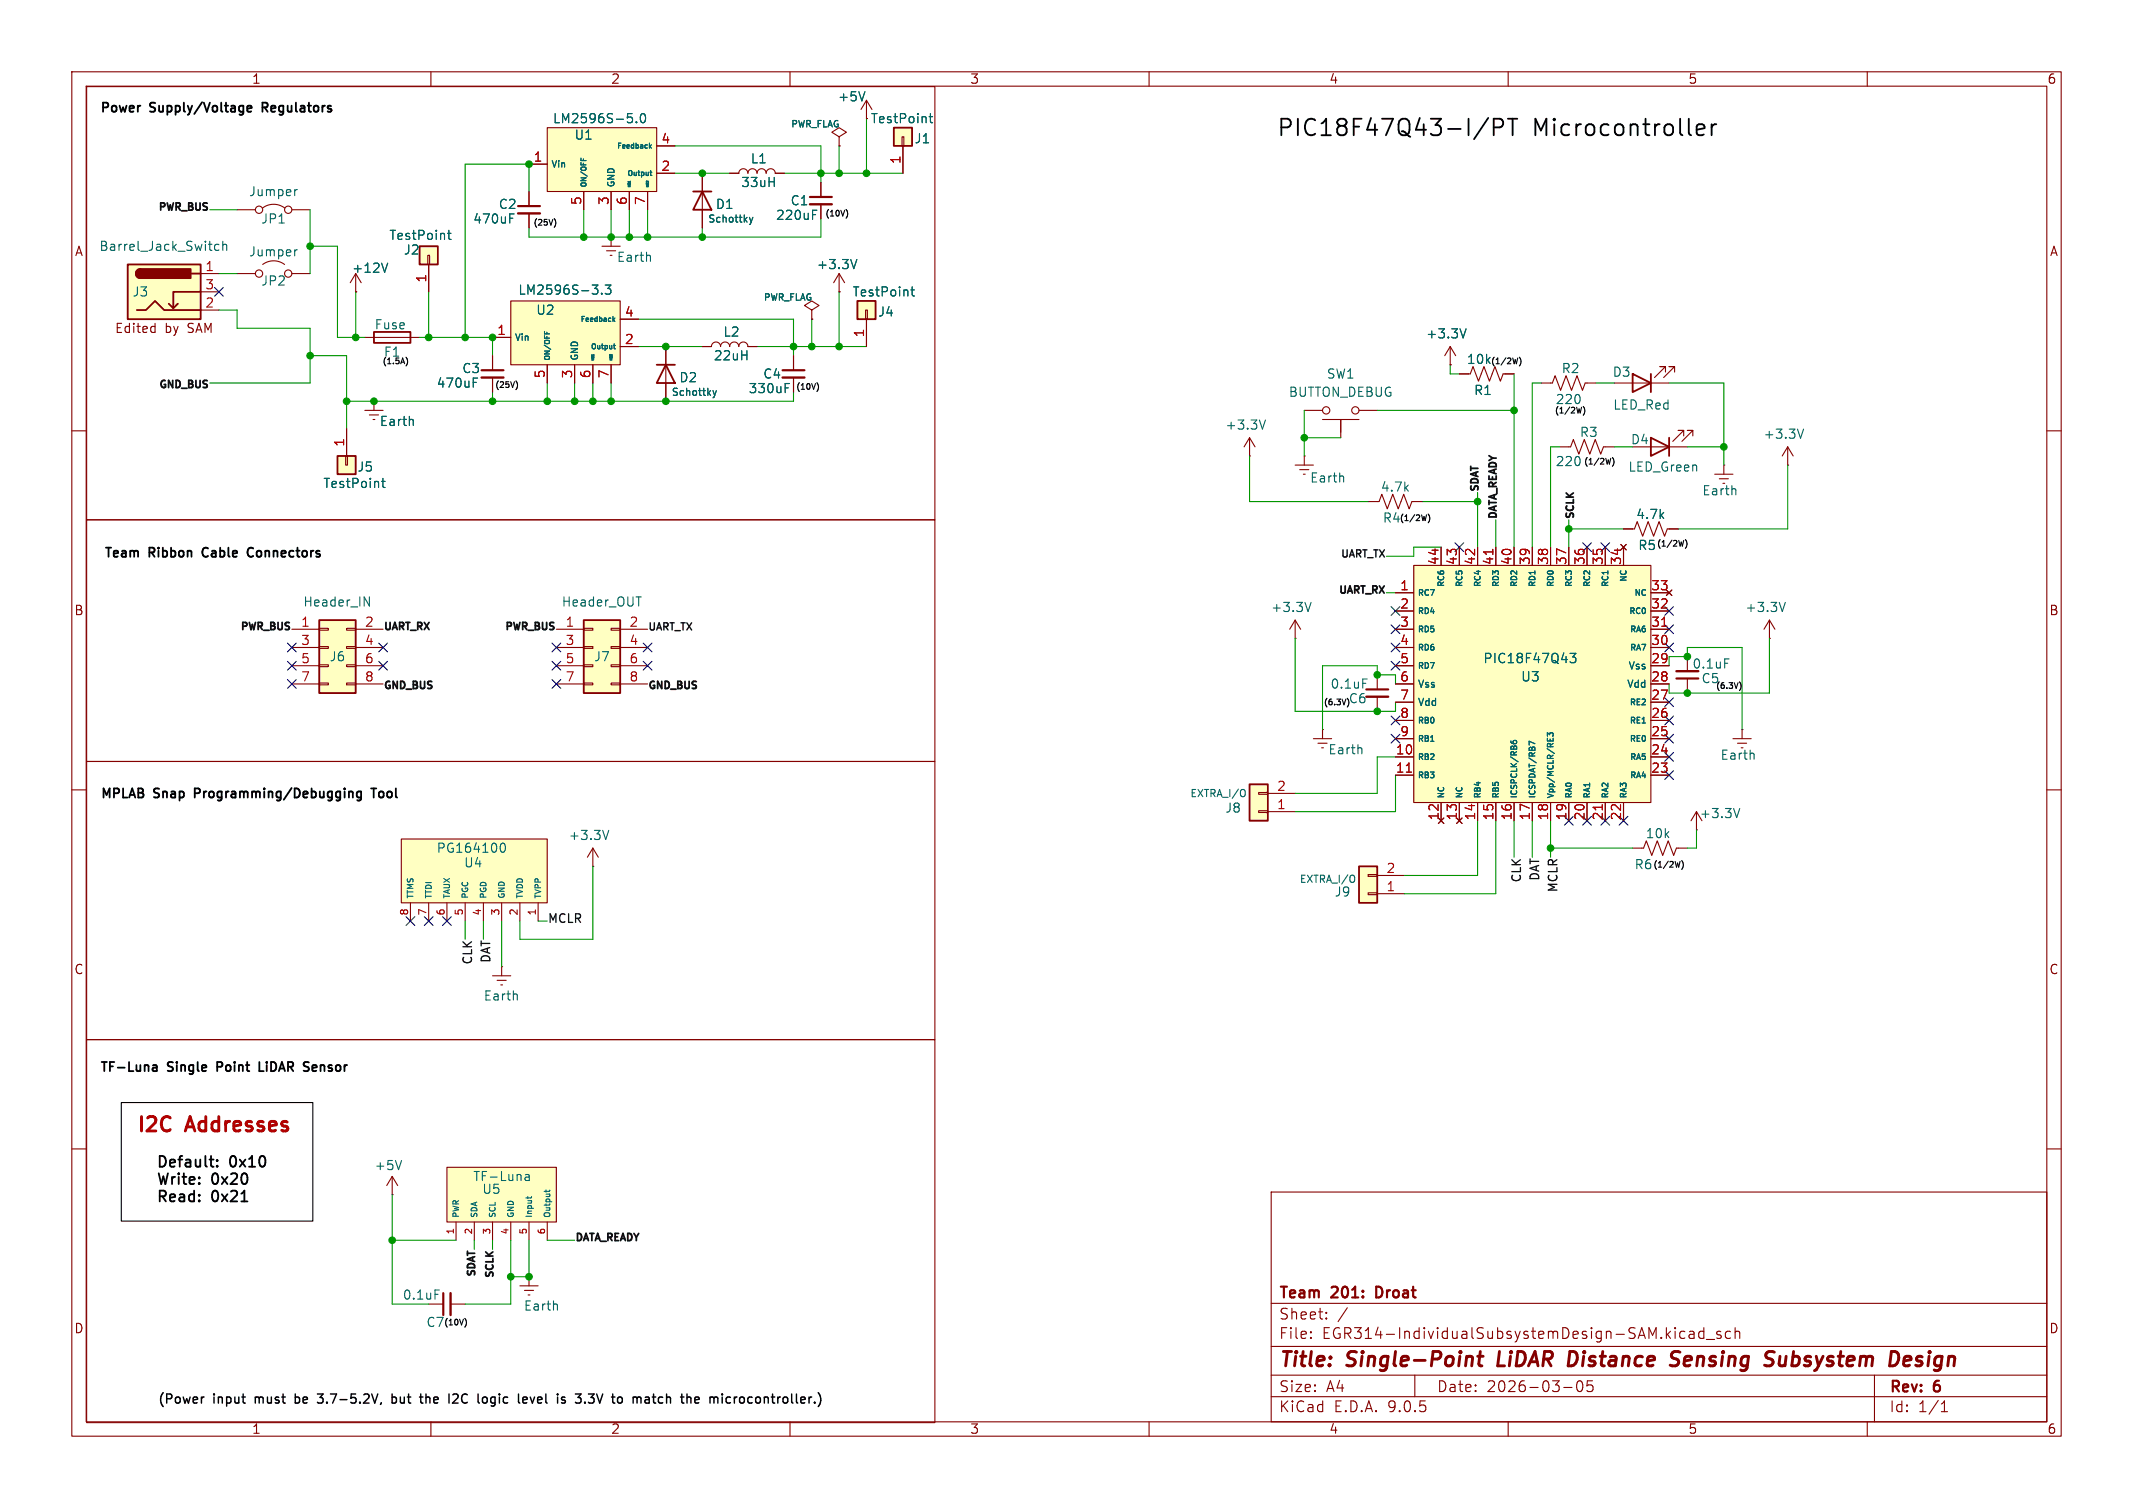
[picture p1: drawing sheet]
<svg xmlns="http://www.w3.org/2000/svg" width="297mm" height="210mm" viewBox="0 0 297 210" stroke-linecap="round" stroke-linejoin="round" font-family="sans-serif">
<g fill="none" stroke="#840000" stroke-width=".15">
<path d="M10 10h277v190h-277zM12 12h273v186h-273zM60 10v2M110 10v2M160 10v2M210 10v2M260 10v2M73.7 26.7v2M73.7 29.7v2.1M181.6 57.2h2.5M184.1 58.4h5.1M186.7 58.4v2.6"/>
<path d="M189.2 57.2h2.6M10 60h2M174 63.5h.1M174 61l-.8 1.2M174 61l.8 1.2M174 61v2.5M180.3 64.8h2.6M181 65.4h1.2M181.5 66h.2M181.6 63.5h.1M181.6 63.5v1.3M285 60h2"/>
<path d="M10 110h2M285 110h2M68.6 135.9h2.5M69.2 136.5h1.3M69.7 137.2h.3M69.8 134.6h.1M69.8 134.6v1.3M10 160h2M177 166h108v32h-108zM285 160h2M60 198v2M110 198v2"/>
<path d="M160 198v2M177 194.5h108M177 191.5h108M177 187.5h108M177 181.5h108M182.5 186.3h.1l-.1 .1M182.5 186.3v.1M182.5 185.5v.1M182.5 185.5h.1l-.1 .1M184.7 183.6v.1M184.7 183.6h-.1l.1 .1M184.7 182.8v.1"/>
<path d="M184.7 182.8h-.1l.1 .1M187.6 182.1l-1.3 2M197 191.5v3M210 198v2M217.7 193.2h1.2M219.7 192.4a.36 .36 0 0 1 .3-.1 .36 .36 0 0 1 .3 .3 .77 .77 0 0 1-.4 1.2 .91 .91 0 0 1-.2-1.4zM221.7 192.3h-.7v.7l.2-.1h.5l.1 .3-.1 .5-.2 .1h-.3l-.2-.1M234 186.3l.2 .1 .4-.1M234 185.5l.2-.1 .4 .1M235.2 185.5l.2-.1 .4 .1 .1 .9M235.9 185.8h-.5a.29 .29 0 0 0-.2 .3 .29 .29 0 0 0 .2 .3l.5-.1M237.2 185.5l-.4-.1-.3 .3v.4l.2 .2 .1 .1 .4-.1"/>
<path d="M237.2 184.9v1.5M237.6 186.5h1.1M239.6 185.5l-.4-.1-.2 .2 .1 .2 .5 .2 .1 .1-.1 .2-.1 .1-.5-.1M241 185.5l-.5-.1-.3 .3v.4l.2 .2 .1 .1 .5-.1M241.6 185.5a.37 .37 0 0 1 .6 .1v.8M241.6 184.9v1.5M260 198v2M261 191.5v6.5M270.3 196.6h.9M270.3 195.5l.4-.4v1.5"/>
<circle cx="184.7" cy="57.2" r=".51"/>
<circle cx="188.7" cy="57.2" r=".51"/>
</g>
<path d="M205.8 188.9h.7M206.1 188.2l-.2 1.7 .1 .2 .3 .1M208.8 188.2l-.3 2h1M233.9 188.3a.85 .85 0 0 0-1 .1 .45 .45 0 0 0 .2 .8l.3 .1a.49 .49 0 0 1 .4 .5 .49 .49 0 0 1-.5 .4l-.7-.1M247.8 188.9l-.1 1 .1 .2 .2 .1 .5-.1M265.1 189.5l1-.1-.1-.4-.2-.1-.5 .1-.2 .2v.7v.2l.2 .1 .6-.1" fill="none" stroke="#840000" stroke-width=".4"/>
<path d="M72.1 28.7h3.1M192 179.2h-.4v1.5h.4" fill="none" stroke="#840000" stroke-width=".3"/>
<path d="M71 30.4h.4M176.2 58.5l-.4 1.3M187 66.3l.1 .8M72 138.5v.8" fill="none" stroke="#006464" stroke-width=".15"/>
<path d="M72.1 29.7h3.1" fill="none" stroke="#840000" stroke-width=".33"/>
<path d="M71.1 41.9h15.3v8.9h-15.3z" fill="#ffffc2"/>
<path d="M68.6 47h2.5M71.1 41.9h15.3v8.9h-15.3zM76.2 50.8v2.5M80 50.8v2.5M82.5 50.8v2.5M85.1 50.8v2.5M86.4 44.5h2.5M86.4 48.3h2.5" fill="none" stroke="#840000" stroke-width=".15"/>
<g fill="none" stroke="#006464" stroke-width=".15">
<path d="M84.3 39.7h.8l-.5 .5 .4 .1v.5l-.2 .2h-.3l-.2-.2M75.8 46.2v.3M76.1 46.3v.2M82.4 50.1h.3M82.4 49.9h.3M82.4 49.8h.1M82.4 49.6v.2M82.7 49.4v.1M82.7 49.4h-.3l.1 .1M83.8 40.8v.2M84.9 50.1h.3M84.9 49.9h.3"/>
<path d="M84.9 49.8h.1M84.9 49.6v.2M84.9 49.5h.1M84.9 49.4v.1M85.4 44.1v.7M85.4 44.5l.2 .3M85.4 48.1h.3M85.5 47.9v.6l.2 .1M85.6 44.3l-.2 .3"/>
</g>
<path d="M47 63.5h2.5v2.5h-2.5z" fill="#ffffc2"/>
<path d="M47 63.5h2.5v2.5h-2.5z" fill="none" stroke="#840000" stroke-width=".25"/>
<g fill="none" stroke="#840000" stroke-width=".15">
<path d="M33 29.2h2.6M36.6 29a2.54 2.54 0 0 1 3 0M40.6 29.2h2.6M48.3 59.7v3.8M48.1 63.5h.3v1.3h-.3zM190.5 69.9h1.5l.4-1.1 .8 2.1 .7-2.1 .8 2.1 .8-2.1 .7 2.1 .4-1h1.5"/>
<circle cx="36.1" cy="29.2" r=".51"/>
<circle cx="40.1" cy="29.2" r=".51"/>
</g>
<path d="M41.4 26.4l-.3 .1M53.1 67h.5M53.3 66.6v1.1l.1 .1 .2 .1" fill="none" stroke="#006464" stroke-width=".15"/>
<path d="M17.8 36.8h10.1v7.7h-10.1z" fill="#ffffc2"/>
<path d="M17.8 36.8h10.1v7.7h-10.1zM19.6 37.5a.64 .64 0 0 0-.7 .6 .64 .64 0 0 0 .7 .6M26.7 38.1h1.2M19 43.2h1.3l1.3-1.3 1.3 1.3h5M24.8 42.3l-.7 .6M27.9 40.6h-3.8v2.3l-.6-.6" fill="none" stroke="#840000" stroke-width=".25"/>
<g fill="#840000" stroke="#840000" stroke-width=".25">
<path d="M19.1 37.7l.5-.2v1.2a.63 .63 0 0 1-.6-.4 .63 .63 0 0 1 .1-.6z"/>
<path d="M19.6 37.5h6.9v1.2h-6.9z"/>
</g>
<g fill="none" stroke="#840000" stroke-width=".15">
<path d="M120.6 14l-.7 1.2M120.6 14l.8 1.2M120.6 14v2.5M27.9 38.1h2.6M33 38.1h2.6M36.6 36.8a2.54 2.54 0 0 1 3 0M40.6 38.1h2.6M116.8 38.1l-.7 1.3M116.8 38.1l.8 1.3M116.8 38.1v2.5M21.2 45.5h.4M21.6 45v1.3"/>
<path d="M21.6 46.2l-.4 .1M27.9 40.6h2.6M27.9 43.2h2.6M68.6 49.5v2.1M68.6 52.6v2M97.8 48.3h1.3a.64 .64 0 0 1 .6-.7 .64 .64 0 0 1 .6 .7 .64 .64 0 0 1 .7-.7 .64 .64 0 0 1 .6 .7 .64 .64 0 0 1 .6-.7 .64 .64 0 0 1 .7 .7 .64 .64 0 0 1 .6-.7 .64 .64 0 0 1 .6 .7h1.3M110.5 49.5v2.1M110.5 52.6v2M116.8 40.6h.1M217.2 62.2h1.5l.4-1 .7 2 .8-2 .8 2 .7-2 .8 2 .4-1h1.5M248.9 64.8h.1M248.9 62.2l-.7 1.3"/>
<path d="M248.9 62.2l.8 1.3M248.9 62.2v2.6M191.8 94v2M191.8 97v2.1M246.4 88.9h.1M246.4 86.4l-.8 1.2M246.4 86.4l.7 1.2M246.4 86.4v2.5M82.5 118.1l-.7 1.3M82.5 118.1l.8 1.3M82.5 118.1v2.6M182.9 102.9h2.5"/>
<path d="M183.5 103.5h1.3M184 104.1h.3M184.1 101.6h.1M184.1 101.6v1.3M235.5 114.3l.7-1.3v2.6M236.2 115.6h.1M82.5 120.7h.1M72.4 179.1h2.5M73 179.7h1.3M73.7 177.8h.1M73.7 177.8v1.3M59.7 181.6h2"/>
<path d="M62.7 181.6h2.1M73.5 180.3h.3"/>
<circle cx="36.1" cy="38.1" r=".51"/>
<circle cx="40.1" cy="38.1" r=".51"/>
</g>
<g fill="none" stroke="#006464" stroke-width=".15">
<path d="M120.4 12.8l-.4 1.2M30.5 34.1l-.4-.1-.2 .3v.3l.1 .2h.5M31 34.1l.2-.1 .3 .1 .1 .8M31 33.6v1.3M41.4 34.8l-.3 .1M119.3 36.1l-.4 1.3M65.9 53.3h.4M109.3 54h.5M109.3 53.4h.6M251.1 59.8l-.4 1.2M189.8 94.6h.6M248.6 83.9l-.4 1.3"/>
<path d="M84.8 115.6l-.5 1.3M189.6 104.2v.8M242.2 112.6l-.4 1.3M60.6 179.6h.6M77.6 181.7v.7"/>
</g>
<path d="M67.1 51.6h3M109 51.6h3M190.2 96h3.1M61.7 180.1v3" fill="none" stroke="#840000" stroke-width=".3"/>
<path d="M67.1 52.6h3M109 52.6h3M190.2 97h3.1M62.7 180.1v3" fill="none" stroke="#840000" stroke-width=".33"/>
<path d="M174 109.2h2.5v5.1h-2.5z" fill="#ffffc2"/>
<path d="M91.4 50.8h2.6M92.7 50.8l1.3 2.5h-2.6zM229.9 61l2.5 1.2-2.5 1.3zM232.4 61v2.5M174 109.2h2.5v5.1h-2.5z" fill="none" stroke="#840000" stroke-width=".25"/>
<g fill="none" stroke="#840000" stroke-width=".15">
<path d="M92.7 48.3v7.6M227.3 62.2h7.6M234.4 60.7v-.8h-.7h.7l-1.5 1.6M235.7 60.7v-.8h-.8h.8l-1.5 1.6M238.8 66h2.5M239.4 66.7h1.3M240 64.8h.1M240 64.8v1.2M175.3 112.9h1.2v.3h-1.2zM175.3 110.4h1.2v.2h-1.2zM176.5 113h3.8M176.5 110.5h3.8"/>
<path d="M227.3 118.1h1.6l.3-1 .8 2 .8-2 .7 2 .8-2 .7 2 .4-1h1.5M54.6 166.4h.1M54.6 163.8l-.8 1.3M54.6 163.8l.8 1.3M54.6 163.8v2.6"/>
</g>
<path d="M99.3 54.4l.2 .7M99.5 55.1l-.2 .3M99.7 54.4l-.2 .7M241.6 68.1l.1 .8M173.3 110.1v.7M55.9 161.6l-.4 1.3" fill="none" stroke="#006464" stroke-width=".15"/>
<path d="M81.3 86.4h5.1v10.1h-5.1z" fill="#ffffc2"/>
<path d="M81.3 86.4h5.1v10.1h-5.1z" fill="none" stroke="#840000" stroke-width=".25"/>
<g fill="none" stroke="#840000" stroke-width=".15">
<path d="M77.5 87.6h3.8M77.5 90.2h3.8M77.5 92.7h3.8M77.5 95.3h3.8M81.3 87.5h1.2v.3h-1.2zM81.3 90h1.2v.3h-1.2zM81.3 92.6h1.2v.2h-1.2zM81.3 95.1h1.2v.3h-1.2zM85.1 87.5h1.3v.3h-1.3zM85.1 90h1.3v.3h-1.3zM85.1 92.6h1.3v.2h-1.3zM85.1 95.1h1.3v.3h-1.3z"/>
<path d="M86.4 87.6h3.8M86.4 90.2h3.8M86.4 92.7h3.8M86.4 95.3h3.8"/>
</g>
<path d="M88.6 83.1h.7" fill="none" stroke="#006464" stroke-width=".15"/>
<path d="M124.5 17.8h2.5v2.5h-2.5z" fill="#ffffc2"/>
<path d="M124.5 17.8h2.5v2.5h-2.5zM52.1 46.2h5v1.6h-5z" fill="none" stroke="#840000" stroke-width=".25"/>
<path d="M125.6 19.1h.3v1.2h-.3zM83.8 34.3h2.6M84.5 34.9h1.2M85 35.6h.2M85.1 33h.1M85.1 33v1.3M125.7 20.3v3.8M50.8 47h7.6M180.3 88.9h.1M180.3 86.4l-.7 1.2M180.3 86.4l.8 1.2M180.3 86.4v2.5" fill="none" stroke="#840000" stroke-width=".15"/>
<path d="M129.4 16.2h.5M129.6 15.8v1.1v.1l.3 .1M90.5 35.6l.1 .8M182.6 83.9l-.5 1.3" fill="none" stroke="#006464" stroke-width=".15"/>
<path d="M44.4 86.4h5.1v10.1h-5.1z" fill="#ffffc2"/>
<path d="M44.4 86.4h5.1v10.1h-5.1z" fill="none" stroke="#840000" stroke-width=".25"/>
<g fill="none" stroke="#840000" stroke-width=".15">
<path d="M40.6 87.6h3.8M40.6 90.2h3.8M40.6 92.7h3.8M40.6 95.3h3.8M44.4 87.5h1.3v.3h-1.3zM44.4 90h1.3v.3h-1.3zM44.4 92.6h1.3v.2h-1.3zM44.4 95.1h1.3v.3h-1.3zM48.3 87.5h1.2v.3h-1.2zM48.3 90h1.2v.3h-1.2zM48.3 92.6h1.2v.2h-1.2zM48.3 95.1h1.2v.3h-1.2z"/>
<path d="M49.5 87.6h3.8M49.5 90.2h3.8M49.5 92.7h3.8M49.5 95.3h3.8"/>
</g>
<path d="M50.7 83.1l.7 1.3v-1.3" fill="none" stroke="#006464" stroke-width=".15"/>
<path d="M76.2 17.8h15.2v8.9h-15.2z" fill="#ffffc2"/>
<path d="M76.2 17.8h15.2v8.9h-15.2zM73.7 22.9h2.5M81.3 26.7v2.5M85.1 26.7v2.5M87.6 26.7v2.5M90.2 26.7v2.5M91.4 20.3h2.6M91.4 24.1h2.6M234.9 91.4v2.1M234.9 94.5v2" fill="none" stroke="#840000" stroke-width=".15"/>
<g fill="none" stroke="#006464" stroke-width=".15">
<path d="M88.6 17v.1M89.3 15.9l.3-.1a.79 .79 0 0 1 0 1.3l-.3-.1-.1-.2v-.5zM90.4 19.9v.7M80.9 22v.4M81.2 22.1v.3M87.5 26h.3M87.5 25.8h.3M87.5 25.5v.2h.1M87.8 25.2v.2M87.8 25.3h-.3v.1M90 26h.3M90 25.8h.3"/>
<path d="M90 25.5v.2h.1M90 25.2v.2M90.5 20.4l.2 .2M90.5 24h.3M90.6 23.7v.6l.2 .1M90.7 20.2l-.3 .2M240.1 91.8h.7"/>
</g>
<path d="M233.4 94.5h3.1" fill="none" stroke="#840000" stroke-width=".3"/>
<path d="M233.4 93.5h3.1" fill="none" stroke="#840000" stroke-width=".33"/>
<path d="M196.8 78.7h33.1v33.1h-33.1z" fill="#ffffc2"/>
<g fill="none" stroke="#840000" stroke-width=".15">
<path d="M214.6 53.3h1.6l.3-1 .8 2.1 .8-2.1 .7 2.1 .8-2.1 .7 2.1 .4-1.1h1.5M196.8 78.7h33.1v33.1h-33.1zM200.7 76.2v2.5M203.2 76.2v2.5M205.7 76.2v2.5M208.3 76.2v2.5M210.8 76.2v2.5M213.4 76.2v2.5M215.9 76.2v2.5M218.4 76.2v2.5M221 76.2v2.5M223.5 76.2v2.5"/>
<path d="M225.7 75.8l.7 .8M226.1 76.2v2.5M226.4 75.8l-.7 .8M194.3 82.6h2.5M194.3 85.1h2.5M194.3 87.6h2.5M194.3 90.2h2.5M194.3 92.7h2.5M194.3 95.3h2.5M194.3 97.8h2.5M229.9 82.6h2.5M229.9 85.1h2.5"/>
<path d="M229.9 87.6h2.5M229.9 90.2h2.5M229.9 92.7h2.5M229.9 95.3h2.5M229.9 97.8h2.5M232 82.2l.8 .7M232.8 82.2l-.8 .7M194.3 100.3h2.5M194.3 102.9h2.5M194.3 105.4h2.5M194.3 108h2.5M200.3 113.9l.7 .8"/>
<path d="M200.7 111.8v2.5M201 113.9l-.7 .8M203.2 111.8v2.5M205.7 111.8v2.5M208.3 111.8v2.5M210.8 111.8v2.5M213.4 111.8v2.5M215.9 111.8v2.5M218.4 111.8v2.5M221 111.8v2.5M223.5 111.8v2.5M226.1 111.8v2.5"/>
<path d="M229.9 100.3h2.5M229.9 102.9h2.5M229.9 105.4h2.5M229.9 108h2.5"/>
</g>
<path d="M207.9 76.5v.7M231.4 87.2h.7M195.8 107.5h.7M223.1 112.1v.7" fill="none" stroke="#a90000" stroke-width=".15"/>
<path d="M213.7 79.5v.5M223.9 79.5v.5M218.6 91h.8l-.4 .5 .4 .1v.6l-.2 .1h-.4l-.2-.1M210.4 103.2v.2l.2 .1 .4 .1 .2-.2-.1-.2h-.4v.2l.1 .2M213.7 103.6l-.8-.4v.6M215.5 102.5v-.5l.3 .3v-.2h.4l.1 .1-.1 .3M215.5 102.8v.4M215.8 102.9v.3M216.3 102.8v.4" fill="none" stroke="#006464" stroke-width=".15"/>
<path d="M119.4 41.9h2.5v2.6h-2.5z" fill="#ffffc2"/>
<path d="M119.4 41.9h2.5v2.6h-2.5z" fill="none" stroke="#840000" stroke-width=".25"/>
<path d="M120.5 43.2h.3v1.3h-.3zM120.6 44.5v3.8" fill="none" stroke="#840000" stroke-width=".15"/>
<path d="M127 39.9v1.1l.1 .2h.2M126.8 40.4h.5" fill="none" stroke="#006464" stroke-width=".15"/>
<path d="M58.4 34.3h2.6v2.5h-2.6z" fill="#ffffc2"/>
<path d="M58.4 34.3h2.6v2.5h-2.6zM96.5 26.7h2.6M97.8 26.7l1.3 2.5h-2.6zM227.3 52.1l2.6 1.2-2.6 1.3zM229.9 52.1v2.5" fill="none" stroke="#840000" stroke-width=".25"/>
<g fill="none" stroke="#840000" stroke-width=".15">
<path d="M116.8 19.1l1.1-.7-1.1-.6-1 .6 1 .7v1.2M59.6 35.6h.2v1.2h-.2zM59.7 36.8v3.8M97.8 24.1v7.7M101.6 24.1h1.3a.64 .64 0 0 1 .6-.6 .64 .64 0 0 1 .6 .6 .64 .64 0 0 1 .7-.6 .64 .64 0 0 1 .6 .6 .64 .64 0 0 1 .6-.6 .64 .64 0 0 1 .7 .6 .64 .64 0 0 1 .6-.6 .64 .64 0 0 1 .6 .6h1.3M114.3 25.4v2M114.3 28.4v2.1M116.8 20.3h.1M50.8 57.2h2.5M51.4 57.8h1.3M51.9 58.4h.3M52.1 55.9h.1"/>
<path d="M52.1 55.9v1.3M113 43.2l1-.7-1-.6-1 .6 1 .7v1.3M113 44.5h.1M201.9 50.8h.1M201.9 48.3l-.7 1.2M201.9 48.3l.8 1.2M201.9 48.3v2.5M203.2 52.1h1.5l.4-1 .8 2 .7-2 .8 2 .8-2 .7 2 .4-1h1.5M224.8 53.3h7.6M231.9 51.8v-.7h-.8h.8l-1.5 1.5M233.2 51.8v-.7h-.8h.8l-1.6 1.5M226.1 73.7h1.5l.4-1.1 .7 2.1 .8-2.1 .8 2.1 .7-2.1 .8 2.1 .4-1h1.5"/>
</g>
<path d="M62.3 32.5h.5M62.5 32.1v1.1l.1 .1h.2M104.4 30.3l.2 .6M104.6 30.9l-.2 .4M104.8 30.3l-.2 .6M113.1 29.9h.5M113.1 29.3h.6M57.5 58.5v.8M204.1 45.8l-.4 1.3" fill="none" stroke="#006464" stroke-width=".15"/>
<path d="M112.8 27.4h3" fill="none" stroke="#840000" stroke-width=".3"/>
<path d="M112.8 28.4h3" fill="none" stroke="#840000" stroke-width=".33"/>
<path d="M189.2 120.7h2.6v5h-2.6z" fill="#ffffc2"/>
<path d="M189.2 120.7h2.6v5h-2.6z" fill="none" stroke="#840000" stroke-width=".25"/>
<path d="M190.5 124.3h1.3v.3h-1.3zM190.5 121.8h1.3v.2h-1.3zM191.8 124.5h3.8M191.8 121.9h3.8" fill="none" stroke="#840000" stroke-width=".15"/>
<path d="M188.6 122v.7" fill="none" stroke="#006464" stroke-width=".15"/>
<path d="M62.2 162.6h15.3v7.6h-15.3z" fill="#ffffc2"/>
<path d="M49.5 38.1l-.7 1.3M49.5 38.1l.8 1.3M49.5 38.1v2.5M49.5 40.6h.1M62.2 162.6h15.3v7.6h-15.3zM63.5 170.2v2.5M66 170.2v2.5M68.6 170.2v2.5M71.1 170.2v2.5M73.7 170.2v2.5M76.2 170.2v2.5" fill="none" stroke="#840000" stroke-width=".15"/>
<path d="M54 36.6l-.4 1.3M73.2 163.6h.4l.1 .8M73.5 166.6v.3M73.7 163.9h-.4a.25 .25 0 0 0-.2 .3 .25 .25 0 0 0 .2 .2l.4-.1M74 166.6l-.1 .2M76 165.7v.3M76.6 165.7l-.2 .2h-.6" fill="none" stroke="#006464" stroke-width=".15"/>
<path d="M55.9 116.8h20.3v8.9h-20.3z" fill="#ffffc2"/>
<g fill="none" stroke="#840000" stroke-width=".15">
<path d="M12.1 12.1h118.1v60.3h-118.1zM59.7 36.8v3.8M73.7 26.7v2M73.7 29.7v2.1M73.7 22.9h2.5M81.3 26.7v2.5M85.1 26.7v2.5M87.6 26.7v2.5M90.2 26.7v2.5M91.4 24.1h2.6M91.4 20.3h2.6M97.8 24.1v2.6"/>
<path d="M97.8 29.2v2.6M101.6 24.1h1.3M107.9 24.1h1.3M114.3 25.4v2M114.3 28.4v2.1M116.8 20.3h.1M125.7 20.3v3.8M48.3 59.7v3.8M49.5 40.6h.1M52.1 55.9h.1M68.6 47h2.5M68.6 49.5v2.1"/>
<path d="M68.6 52.6v2M76.2 50.8v2.5M80 50.8v2.5M82.5 50.8v2.5M85.1 50.8v2.5M86.4 48.3h2.5M86.4 44.5h2.5M92.7 48.3v2.5M92.7 53.3v2.6M97.8 48.3h1.3M104.1 48.3h1.3M110.5 49.5v2.1"/>
<path d="M110.5 52.6v2M113 44.5h.1M116.8 40.6h.1M120.6 44.5v3.8M201.9 50.8h.1M203.2 52.1h1.3M209.5 52.1h1.3M12.1 72.4h118.1v33.6h-118.1zM200.7 76.2v2.5M203.2 76.2v2.5M205.7 76.2v2.5M208.3 76.2v2.5"/>
<path d="M210.8 76.2v2.5M213.4 76.2v2.5M215.9 76.2v2.5M218.4 76.2v2.5M221 76.2v2.5M223.5 76.2v2.5M225.7 75.8l.7 .8M226.1 76.2v2.5M226.1 73.7h1.2M226.4 75.8l-.7 .8M232.4 73.7h1.3M194.3 82.6h2.5"/>
<path d="M194.3 85.1h2.5M194.3 87.6h2.5M194.3 90.2h2.5M194.3 92.7h2.5M194.3 95.3h2.5M194.3 97.8h2.5M229.9 82.6h2.5M229.9 85.1h2.5M229.9 87.6h2.5M229.9 90.2h2.5M229.9 92.7h2.5M229.9 95.3h2.5"/>
<path d="M229.9 97.8h2.5M232 82.2l.8 .7M232.8 82.2l-.8 .7M12.1 106h118.1v38.8h-118.1zM55.9 116.8h20.3v8.9h-20.3zM194.3 102.9h2.5M194.3 100.3h2.5M194.3 105.4h2.5M194.3 108h2.5M200.3 113.9l.7 .8M200.7 111.8v2.5M201 113.9l-.7 .8"/>
<path d="M203.2 111.8v2.5M205.7 111.8v2.5M208.3 111.8v2.5M210.8 111.8v2.5M213.4 111.8v2.5M215.9 111.8v2.5M218.4 111.8v2.5M221 111.8v2.5M223.5 111.8v2.5M226.1 111.8v2.5M229.9 102.9h2.5M229.9 100.3h2.5"/>
<path d="M229.9 105.4h2.5M229.9 108h2.5M241.3 102.9h2.5M241.9 103.5h1.3M242.6 101.6h.1M242.6 101.6v1.3M57.1 125.7v2.6M59.7 125.7v2.6M62.2 125.7v2.6M64.8 125.7v2.6M67.3 125.7v2.6M69.8 125.7v2.6"/>
<path d="M72.4 125.7v2.6M74.9 125.7v2.6M12.1 144.8h118.1v53.3h-118.1z"/>
</g>
<g fill="none" stroke="#006464" stroke-width=".15">
<path d="M88.6 17v.1M89.3 15.9l.3-.1a.79 .79 0 0 1 0 1.3l-.3-.1-.1-.2v-.5zM90.4 19.9v.7M120.4 12.8l-.4 1.2M129.4 16.2h.5M129.6 15.8v1.1v.1l.3 .1M54 36.6l-.4 1.3M62.3 32.5h.5M62.5 32.1v1.1l.1 .1h.2M71 30.4h.4M80.9 22v.4M81.2 22.1v.3"/>
<path d="M84.3 39.7h.8l-.5 .5 .4 .1v.5l-.2 .2h-.3l-.2-.2M87.5 26h.3M87.5 25.8h.3M87.5 25.5v.2h.1M87.8 25.2v.2M87.8 25.3h-.3v.1M90 26h.3M90 25.8h.3M90 25.5v.2h.1M90 25.2v.2M90.5 20.4l.2 .2M90.5 24h.3"/>
<path d="M90.6 23.7v.6l.2 .1M90.7 20.2l-.3 .2M104.4 30.3l.2 .6M104.6 30.9l-.2 .4M104.8 30.3l-.2 .6M113.1 29.9h.5M113.1 29.3h.6M119.3 36.1l-.4 1.3M127 39.9v1.1l.1 .2h.2M57.5 58.5v.8M65.9 53.3h.4M75.8 46.2v.3"/>
<path d="M76.1 46.3v.2M82.4 50.1h.3M82.4 49.9h.3M82.4 49.8h.1M82.4 49.6v.2M82.7 49.4v.1M82.7 49.4h-.3l.1 .1M83.8 40.8v.2M84.9 50.1h.3M84.9 49.9h.3M84.9 49.8h.1M84.9 49.6v.2"/>
<path d="M84.9 49.5h.1M84.9 49.4v.1M85.4 44.1v.7M85.4 44.5l.2 .3M85.4 48.1h.3M85.5 47.9v.6l.2 .1M85.6 44.3l-.2 .3M99.3 54.4l.2 .7M99.5 55.1l-.2 .3M99.7 54.4l-.2 .7M109.3 54h.5M109.3 53.4h.6"/>
<path d="M126.8 40.4h.5M204.1 45.8l-.4 1.3M53.1 67h.5M53.3 66.6v1.1l.1 .1 .2 .1M213.7 79.5v.5M223.9 79.5v.5M218.6 91h.8l-.4 .5 .4 .1v.6l-.2 .1h-.4l-.2-.1M69.7 117.7l.1-.2 .3-.1a.79 .79 0 0 1 0 1.3l-.3-.1-.1-.2M210.4 103.2v.2l.2 .1 .4 .1 .2-.2-.1-.2h-.4v.2l.1 .2M213.7 103.6l-.8-.4v.6M215.5 102.5v-.5l.3 .3v-.2h.4l.1 .1-.1 .3M215.5 102.8v.4"/>
<path d="M215.8 102.9v.3M216.3 102.8v.4M244.2 104.9v.8"/>
</g>
<g fill="none" stroke="#0f0f0f" stroke-width=".25">
<path d="M23 53h-.4l-.1 .2M24 53v1l-.5-1v1M25 53.2l-.1-.2h-.4v1M26.8 53.3l-.1-.3h-.4v1M27.3 53v.8M27.9 53v.8M28.9 53h-.4l-.2 .3M218.1 70h1M218.1 69.2h1M218.1 68.7l.5 .5M218.1 71.5v.3l.3 .2M218.2 70.5l-.1 .2 .2 .3"/>
<path d="M54.3 94.9h-.4l-.2 .2M55.3 94.9v1l-.6-1v1M56.3 95.1l-.1-.2h-.4v1M58.1 95.2l-.1-.3h-.4v1M58.6 94.9v.8M59.1 94.9v.8M60.1 94.9h-.4l-.1 .3M91.1 94.9h-.4l-.1 .2M92.1 94.9v1l-.5-1v1M93.1 95.1l-.1-.2h-.4v1M94.9 95.2l-.1-.3h-.4v1M95.4 94.9v.8"/>
<path d="M96 94.9v.8M97 94.9h-.4l-.2 .3"/>
</g>
<g fill="none" stroke="#009600" stroke-width=".15">
<path d="M120.6 16.5v7.6M29.2 29.2h3.8M30.5 38.1h2.5M43.2 29.2v8.9M43.2 34.3h3.8v12.7h3.8M73.7 26.7v-3.8h-8.9v24.1M81.3 29.2v3.8M85.1 29.2v3.8M87.6 29.2v3.8M90.2 29.2v3.8M94 24.1h7.6M94 20.3h20.3v5.1"/>
<path d="M97.8 31.8v1.2M109.2 24.1h16.5M114.3 30.5v2.5h-40.6v-1.2M116.8 20.3v3.8M30.5 43.2h2.5v2.5h10.2v7.6h-14M43.2 49.5h5.1v10.2M49.5 40.6v6.4M58.4 47h10.2v2.5M59.7 40.6v6.4M68.6 54.6v1.3M76.2 53.3v2.6M80 53.3v2.6"/>
<path d="M82.5 53.3v2.6M85.1 53.3v2.6M88.9 48.3h8.9M88.9 44.5h21.6v5M105.4 48.3h15.2M110.5 54.6v1.3h-62.2M113 44.5v3.8M116.8 40.6v7.7M181.6 57.2v6.3M191.8 57.2h19M201.9 50.8v1.3h1.3M210.8 52.1v24.1"/>
<path d="M214.6 53.3h-1.2v22.9M222.2 53.3h2.6M232.4 53.3h7.6v11.5M174 63.5v6.4h16.5M181.6 61h5.1M198.1 69.9h7.6M200.7 76.2h-3.9v1.3h-3.8M205.7 68.6v7.6M208.3 72.4v3.8M217.2 62.2h-1.3v14M218.4 73.7h7.7M218.4 72.4v3.8"/>
<path d="M224.8 62.2h2.5M234.9 62.2h5.1M248.9 64.8v8.9h-15.2M180.3 88.9v10.2h14v-1.3M193 82.6h1.3M194.3 95.3v-1.3h-2.5v-1.3h-7.7v8.9M232.4 92.7v-1.3h2.5v-1.2h7.7v11.4M246.4 88.9v7.6h-14v-1.2M194.3 105.4h-2.5v5.1h-11.5M194.3 108v5h-14M205.7 114.3v7.6h-10.1M208.3 114.3v10.2h-12.7"/>
<path d="M210.8 114.3v5.1M213.4 114.3v5.1M215.9 114.3v5.1M215.9 118.1h11.4M236.2 115.6v2.5h-1.3M64.8 128.3v2.5M67.3 128.3v2.5M69.8 128.3v6.3M74.9 128.3h1.3M82.5 120.7v10.1h-10.1v-2.5M54.6 166.4v15.2h5.1M54.6 172.7h8.9"/>
<path d="M66 172.7v1.3M68.6 172.7v1.3M71.1 172.7v8.9h-6.3M73.7 172.7v5.1h-2.6M76.2 172.7h3.8"/>
</g>
<g fill="none" stroke="#000084" stroke-width=".15">
<path d="M29.9 40l1.2 1.2M31.1 40l-1.2 1.2M202.6 75.6l1.2 1.2M203.8 75.6l-1.2 1.2M220.4 75.6l1.2 1.2M221.6 75.6l-1.2 1.2M222.9 75.6l1.2 1.2M224.1 75.6l-1.2 1.2M40 92.1l1.2 1.2M40 94.6l1.2 1.3M40 89.6l1.2 1.2M41.2 92.1l-1.2 1.2"/>
<path d="M41.2 94.6l-1.2 1.3M41.2 89.6l-1.2 1.2M52.7 89.6l1.2 1.2M52.7 92.1l1.2 1.2M53.9 89.6l-1.2 1.2M53.9 92.1l-1.2 1.2M76.9 92.1l1.2 1.2M76.9 89.6l1.2 1.2M76.9 94.6l1.2 1.3M78.1 92.1l-1.2 1.2M78.1 89.6l-1.2 1.2M78.1 94.6l-1.2 1.3"/>
<path d="M89.6 89.6l1.2 1.2M89.6 92.1l1.2 1.2M90.8 89.6l-1.2 1.2M90.8 92.1l-1.2 1.2M193.7 87l1.2 1.2M193.7 84.5l1.2 1.2M193.7 99.7l1.2 1.2M193.7 92.1l1.2 1.2M193.7 89.6l1.2 1.2M194.9 84.5l-1.2 1.2M194.9 87l-1.2 1.2M194.9 99.7l-1.2 1.2"/>
<path d="M194.9 92.1l-1.2 1.2M194.9 89.6l-1.2 1.2M231.8 87l1.2 1.2M231.8 99.7l1.2 1.2M231.8 89.6l1.2 1.2M231.8 97.2l1.2 1.2M231.8 84.5l1.2 1.2M233 99.7l-1.2 1.2M233 87l-1.2 1.2M233 89.6l-1.2 1.2M233 97.2l-1.2 1.2M233 84.5l-1.2 1.2"/>
<path d="M193.7 102.3l1.2 1.2M194.9 102.3l-1.2 1.2M217.8 113.7l1.2 1.2M219 113.7l-1.2 1.2M220.4 113.7l1.2 1.2M221.6 113.7l-1.2 1.2M222.9 113.7l1.2 1.2M224.1 113.7l-1.2 1.2M225.5 113.7l1.2 1.2M226.7 113.7l-1.2 1.2M231.8 104.8l1.2 1.2M231.8 102.3l1.2 1.2"/>
<path d="M231.8 107.3l1.2 1.3M233 102.3l-1.2 1.2M233 104.8l-1.2 1.2M233 107.3l-1.2 1.3M56.5 127.7l1.3 1.2M57.8 127.7l-1.3 1.2M59.1 127.7l1.2 1.2M60.3 127.7l-1.2 1.2M61.6 127.7l1.2 1.2M62.8 127.7l-1.2 1.2"/>
</g>
<g fill="none" stroke="#000" stroke-width=".2">
<path d="M28.3 194.6h.1M41.1 194.1v1.3M41.1 195.3l.1 .1M41.2 194.6h-.1M44.2 194.1h.8l-.4 .5h.1M44.3 195.3l.4 .1M53.1 195.3l-.1 .3M54.6 194.6h.4l.2 .2v.4l-.1 .1h-.5M54.6 194.1v1.3M59.3 194.1v1.3M59.7 194.6l-.4 .1M63.2 194.1l.5 .1 .1 .3-.1 .2-.7 .7h.8"/>
<path d="M67.7 194.6l.1 .2v.4l-.1 .1M68.4 194.7v.6M73.8 194.6l.3 .8 .3-.8M80.1 194.1h.8M80.1 195.3h.1M81.9 194.1h.8l-.4 .5M82.6 194.7l.1 .2v.3l-.1 .1M88.2 194.6v.8M88.5 194.6l-.3 .1M90.8 194.6h.5M91.2 195.4h.1M91.7 194.7v.6"/>
<path d="M102.5 194.6h.1M103.1 194.6l-.1 .2v.4l.1 .1"/>
</g>
<g fill="none" stroke="#000" stroke-width=".15">
<path d="M77.2 30.4a.92 .92 0 0 1 0 1.3M117.8 29.2a.92 .92 0 0 1 0 1.2M56.5 49.7a.92 .92 0 0 1 0 1.3M71.8 53a.92 .92 0 0 1 0 1.3M113.7 53.3a.92 .92 0 0 1 0 1.2M211.3 49.9l-.2 .8M211.6 49.7a.92 .92 0 0 1 0 1.3M220.2 56.7l-.2 .8M220.4 56.6a.92 .92 0 0 1 0 1.2M198.6 71.7l-.2 .8M198.9 71.6a.92 .92 0 0 1 0 1.2M224.3 63.8l-.2 .8"/>
<path d="M224.5 63.7a.92 .92 0 0 1 0 1.2M234.4 75.3l-.1 .8M234.7 75.1a.92 .92 0 0 1 0 1.3M242.2 95a.92 .92 0 0 1 0 1.2M233.9 120l-.2 .8M234.2 119.8a.92 .92 0 0 1 0 1.3M16.9 153.5h26.7v16.6h-26.7zM64.7 183.6a.92 .92 0 0 1 0 1.2"/>
</g>
<g fill="none" stroke="#000" stroke-width=".25">
<path d="M34.4 15.1l.6-.1v-.2l-.4-.1-.2 .2 .1 .6h.5M207.2 16.4l-2 3M208 17.7h.9a.62 .62 0 0 0 .4-.6 .62 .62 0 0 0-.4-.6h-.9v2.3M210 16.5h1.3M210.6 16.5v2.3M238.3 17.3v1.5M239 17.3a.59 .59 0 0 0-.7 .4M35 76.3a.64 .64 0 0 0-.5 .6 .64 .64 0 0 0 .5 .6M50.3 110.2v1l-.3 .3-.3-.1M50.3 110.3l-.4-.1-.2 .3v.3l.1 .2h.5M51.7 109.8h.7M52 109.8v1.3"/>
<path d="M21.3 148.4h.5v.8M21.3 149.1h.5M21.8 148.6l-.5 .1M36.1 147.9v1.3h.6M30.2 162.3l.1 .1-.1 .1M30.2 162.3v.1v.1M30.2 161.6v.1M30.2 162.3v.2M30.2 161.6h.1l-.1 .1"/>
</g>
<path d="M207.9 76.5v.7M231.4 87.2h.7M195.8 107.5h.7M223.1 112.1v.7" fill="none" stroke="#a90000" stroke-width=".15"/>
<g fill="#009600" stroke="#009600" stroke-width=".15">
<circle cx="215.9" cy="118.1" r=".46"/>
<circle cx="218.4" cy="73.7" r=".46"/>
<circle cx="205.7" cy="69.9" r=".46"/>
<circle cx="210.8" cy="57.2" r=".46"/>
<circle cx="240" cy="62.2" r=".46"/>
<circle cx="116.8" cy="24.1" r=".46"/>
<circle cx="120.6" cy="24.1" r=".46"/>
<circle cx="116.8" cy="48.3" r=".46"/>
<circle cx="114.3" cy="24.1" r=".46"/>
<circle cx="97.8" cy="24.1" r=".46"/>
<circle cx="113" cy="48.3" r=".46"/>
<circle cx="234.9" cy="96.5" r=".46"/>
<circle cx="234.9" cy="91.4" r=".46"/>
<circle cx="73.7" cy="177.8" r=".46"/>
<circle cx="71.1" cy="177.8" r=".46"/>
<circle cx="92.7" cy="48.3" r=".46"/>
<circle cx="81.3" cy="33" r=".46"/>
<circle cx="85.1" cy="33" r=".46"/>
<circle cx="87.6" cy="33" r=".46"/>
<circle cx="97.8" cy="33" r=".46"/>
<circle cx="110.5" cy="48.3" r=".46"/>
<circle cx="191.8" cy="94" r=".46"/>
<circle cx="191.8" cy="99.1" r=".46"/>
<circle cx="181.6" cy="61" r=".46"/>
<circle cx="43.2" cy="34.3" r=".46"/>
<circle cx="52.1" cy="55.9" r=".46"/>
<circle cx="43.2" cy="49.5" r=".46"/>
<circle cx="48.3" cy="55.9" r=".46"/>
<circle cx="49.5" cy="47" r=".46"/>
<circle cx="68.6" cy="47" r=".46"/>
<circle cx="68.6" cy="55.9" r=".46"/>
<circle cx="64.8" cy="47" r=".46"/>
<circle cx="59.7" cy="47" r=".46"/>
<circle cx="80" cy="55.9" r=".46"/>
<circle cx="76.2" cy="55.9" r=".46"/>
<circle cx="90.2" cy="33" r=".46"/>
<circle cx="73.7" cy="22.9" r=".46"/>
<circle cx="85.1" cy="55.9" r=".46"/>
<circle cx="82.5" cy="55.9" r=".46"/>
<circle cx="92.7" cy="55.9" r=".46"/>
<circle cx="54.6" cy="172.7" r=".46"/>
</g>
<g font-size="3.2">
<text x="177.7" y="19.3">PIC18F47Q43-I/PT</text>
<text x="213.4" y="19.3">Microcontroller</text>
</g>
<g font-size="2.8" fill="#c20000">
<text x="18.8" y="158.2">I2C</text>
<text x="26" y="158.2">Addresses</text>
</g>
<g font-size="2.8" fill="#840000">
<text x="178" y="190.9">Title:</text>
<text x="187.7" y="190.9">Single-Point</text>
<text x="209.4" y="190.9">LiDAR Distance</text>
<text x="235.1" y="190.9">Sensing</text>
<text x="249" y="190.9">Subsystem</text>
<text x="267.2" y="190.9">Design</text>
</g>
<g font-size="2.1">
<text x="21.7" y="162.9">Default:</text>
<text x="21.7" y="165.3">Write:</text>
<text x="21.7" y="167.8">Read:</text>
<text x="29.5" y="167.8">0x21</text>
<text x="29.5" y="165.3">0x20</text>
<text x="32" y="162.9">0x10</text>
</g>
<g font-size="2.1" fill="#840000">
<text x="178" y="184">Sheet:</text>
<text x="178" y="181.2">Team</text>
<text x="185.5" y="181.2">201:</text>
<text x="192.3" y="181.2">Droat</text>
<text x="178" y="186.7">File:</text>
<text x="184.1" y="186.7">EGR314-IndividualSubsystemDesign-SAM.kicad_sch</text>
<text x="178" y="196.9">KiCad</text>
<text x="178" y="194.1">Size:</text>
<text x="184.7" y="194.1">A4</text>
<text x="185.7" y="196.9">E.D.A.</text>
<text x="193.3" y="196.9">9.0.5</text>
<text x="200" y="194.1">Date:</text>
<text x="207" y="194.1">2026-03-05</text>
<text x="263" y="194.3">Rev:</text>
<text x="263" y="196.9">Id:</text>
<text x="267.1" y="196.9">1/1</text>
<text x="269.4" y="194.3">6</text>
</g>
<g font-size="1.8" fill="#840000">
<text x="35" y="11.9">1</text>
<text x="85" y="11.9">2</text>
<text x="135" y="11.9">3</text>
<text x="185" y="11.9">4</text>
<text x="235" y="11.9">5</text>
<text x="285" y="11.9">6</text>
<text x="10.3" y="35.9">A</text>
<text x="285.3" y="35.9">A</text>
<text x="15.9" y="46.6">Edited</text>
<text x="23" y="46.6">by</text>
<text x="26.2" y="46.6">SAM</text>
<text x="10.3" y="85.9">B</text>
<text x="285.3" y="85.9">B</text>
<text x="10.3" y="135.9">C</text>
<text x="285.3" y="135.9">C</text>
<text x="10.3" y="185.9">D</text>
<text x="285.3" y="185.9">D</text>
<text x="35" y="199.9">1</text>
<text x="85" y="199.9">2</text>
<text x="135" y="199.9">3</text>
<text x="185" y="199.9">4</text>
<text x="235" y="199.9">5</text>
<text x="285" y="199.9">6</text>
</g>
<g font-size="1.8">
<text x="13.8" y="16">Power</text>
<text x="20.9" y="16">Supply/Voltage</text>
<text x="37" y="16">Regulators</text>
<text x="53.4" y="49.9">F1</text>
<text x="14.4" y="78">Team</text>
<text x="20.7" y="78">Ribbon</text>
<text x="28.7" y="78">Cable</text>
<text x="35.5" y="78">Connectors</text>
<text x="192.5" y="73">R4</text>
<text x="236.8" y="95.4">C5</text>
<text x="187.7" y="98.1">C6</text>
<text x="13.9" y="111.5">MPLAB</text>
<text x="21.4" y="111.5">Snap</text>
<text x="27.6" y="111.5">Programming/Debugging</text>
<text x="52.8" y="111.5">Tool</text>
<text x="13.8" y="149.6">TF-Luna</text>
<text x="23.4" y="149.6">Single</text>
<text x="30.7" y="149.6">Point</text>
<text x="37.1" y="149.6">LiDAR</text>
<text x="43.8" y="149.6">Sensor</text>
<text x="21.9" y="195.8">(Power</text>
<text x="29.7" y="195.8">input</text>
<text x="35.8" y="195.8">must</text>
<text x="41.7" y="195.8">be</text>
<text x="45.2" y="195.8">3.7-5.2V,</text>
<text x="55.9" y="195.8">but</text>
<text x="60.2" y="195.8">the</text>
<text x="64.5" y="195.8">I2C</text>
<text x="68.9" y="195.8">logic</text>
<text x="74.8" y="195.8">level</text>
<text x="80.6" y="195.8">is</text>
<text x="83.6" y="195.8">3.3V</text>
<text x="89" y="195.8">to</text>
<text x="92.2" y="195.8">match</text>
<text x="99.3" y="195.8">the</text>
<text x="103.6" y="195.8">microcontroller.)</text>
</g>
<g font-size="1.8" fill="#006464">
<text x="76.9" y="17.4">LM2596S-5.0</text>
<text x="116.6" y="14.3">+5V</text>
<text x="121.2" y="17.4">TestPoint</text>
<text x="79.9" y="19.7">U1</text>
<text x="104.4" y="23">L1</text>
<text x="127.3" y="20.2">J1</text>
<text x="34.6" y="27.5">Jumper</text>
<text x="69.4" y="29.3">C2</text>
<text x="99.6" y="29.3">D1</text>
<text x="103.1" y="26.3">33uH</text>
<text x="110" y="28.8">C1</text>
<text x="13.7" y="35.2">Barrel_Jack_Switch</text>
<text x="34.6" y="35.9">Jumper</text>
<text x="36.3" y="31.3">JP1</text>
<text x="54.1" y="33.6">TestPoint</text>
<text x="56.1" y="35.7">J2</text>
<text x="65.8" y="31.3">470uF</text>
<text x="108" y="30.8">220uF</text>
<text x="18.4" y="41.5">J3</text>
<text x="36.3" y="40">JP2</text>
<text x="48.9" y="38.2">+12V</text>
<text x="72.1" y="41.2">LM2596S-3.3</text>
<text x="85.8" y="36.7">Earth</text>
<text x="113.6" y="37.7">+3.3V</text>
<text x="118.6" y="41.5">TestPoint</text>
<text x="52.1" y="46.1">Fuse</text>
<text x="74.6" y="44">U2</text>
<text x="100.6" y="47.1">L2</text>
<text x="122.2" y="44.3">J4</text>
<text x="198.5" y="47.3">+3.3V</text>
<text x="64.3" y="52.2">C3</text>
<text x="94.5" y="53.4">D2</text>
<text x="99.3" y="50.4">22uH</text>
<text x="106.2" y="52.9">C4</text>
<text x="184.7" y="52.9">SW1</text>
<text x="204.2" y="50.9">10k</text>
<text x="217.4" y="52.2">R2</text>
<text x="224.5" y="52.7">D3</text>
<text x="52.8" y="59.5">Earth</text>
<text x="60.7" y="54.2">470uF</text>
<text x="104.1" y="55">330uF</text>
<text x="179.4" y="55.5">BUTTON_DEBUG</text>
<text x="205.2" y="55.2">R1</text>
<text x="216.5" y="56.5">220</text>
<text x="224.5" y="57.3">LED_Red</text>
<text x="49.7" y="65.9">J5</text>
<text x="170.5" y="60">+3.3V</text>
<text x="216.5" y="65.1">220</text>
<text x="219.9" y="61.1">R3</text>
<text x="226.6" y="65.9">LED_Green</text>
<text x="227" y="62.1">D4</text>
<text x="245.5" y="61.3">+3.3V</text>
<text x="44.9" y="68.2">TestPoint</text>
<text x="182.3" y="67.4">Earth</text>
<text x="192.2" y="68.7">4.7k</text>
<text x="236.9" y="69.2">Earth</text>
<text x="227.7" y="72.5">4.7k</text>
<text x="228" y="76.8">R5</text>
<text x="42.1" y="84.7">Header_IN</text>
<text x="78.1" y="84.7">Header_OUT</text>
<text x="176.9" y="85.4">+3.3V</text>
<text x="242.9" y="85.4">+3.3V</text>
<text x="45.8" y="92.3">J6</text>
<text x="82.6" y="92.3">J7</text>
<text x="206.4" y="92.6">PIC18F47Q43</text>
<text x="211.7" y="95.1">U3</text>
<text x="235.6" y="93.3">0.1uF</text>
<text x="185.2" y="96.1">0.1uF</text>
<text x="184.9" y="105.3">Earth</text>
<text x="239.5" y="106">Earth</text>
<text x="170.5" y="113.4">J8</text>
<text x="60.7" y="119">PG164100</text>
<text x="79.1" y="117.2">+3.3V</text>
<text x="229.1" y="116.9">10k</text>
<text x="236.6" y="114.1">+3.3V</text>
<text x="64.5" y="121">U4</text>
<text x="185.8" y="125.1">J9</text>
<text x="227.5" y="121.3">R6</text>
<text x="67.3" y="139.5">Earth</text>
<text x="52.1" y="163.2">+5V</text>
<text x="65.8" y="164.7">TF-Luna</text>
<text x="67.1" y="166.5">U5</text>
<text x="56" y="181.2">0.1uF</text>
<text x="59.3" y="185">C7</text>
<text x="72.9" y="182.7">Earth</text>
</g>
<g font-size="1.8" fill="#a90000">
<text x="74.2" y="22.6">1</text>
<text x="92" y="20.1">4</text>
<text x="92" y="23.9">2</text>
<text x="125.5" y="22.9" transform="rotate(-90 125.5 22.9)">1</text>
<text x="81" y="28.6" transform="rotate(-90 81 28.6)">5</text>
<text x="84.8" y="28.6" transform="rotate(-90 84.8 28.6)">3</text>
<text x="87.4" y="28.6" transform="rotate(-90 87.4 28.6)">6</text>
<text x="89.9" y="28.6" transform="rotate(-90 89.9 28.6)">7</text>
<text x="28.5" y="37.8">1</text>
<text x="28.5" y="40.4">3</text>
<text x="59.4" y="39.4" transform="rotate(-90 59.4 39.4)">1</text>
<text x="28.5" y="42.9">2</text>
<text x="69.1" y="46.7">1</text>
<text x="86.9" y="44.2">4</text>
<text x="120.4" y="47.1" transform="rotate(-90 120.4 47.1)">1</text>
<text x="75.9" y="52.8" transform="rotate(-90 75.9 52.8)">5</text>
<text x="79.8" y="52.8" transform="rotate(-90 79.8 52.8)">3</text>
<text x="82.3" y="52.8" transform="rotate(-90 82.3 52.8)">6</text>
<text x="84.8" y="52.8" transform="rotate(-90 84.8 52.8)">7</text>
<text x="86.9" y="48">2</text>
<text x="48" y="62.3" transform="rotate(-90 48 62.3)">1</text>
<text x="194.9" y="82.3">1</text>
<text x="200.4" y="78.8" transform="rotate(-90 200.4 78.8)">44</text>
<text x="202.9" y="78.8" transform="rotate(-90 202.9 78.8)">43</text>
<text x="205.5" y="78.8" transform="rotate(-90 205.5 78.8)">42</text>
<text x="208" y="78.8" transform="rotate(-90 208 78.8)">41</text>
<text x="210.6" y="78.8" transform="rotate(-90 210.6 78.8)">40</text>
<text x="213.1" y="78.8" transform="rotate(-90 213.1 78.8)">39</text>
<text x="215.6" y="78.8" transform="rotate(-90 215.6 78.8)">38</text>
<text x="218.2" y="78.8" transform="rotate(-90 218.2 78.8)">37</text>
<text x="220.7" y="78.8" transform="rotate(-90 220.7 78.8)">36</text>
<text x="223.3" y="78.8" transform="rotate(-90 223.3 78.8)">35</text>
<text x="225.8" y="78.8" transform="rotate(-90 225.8 78.8)">34</text>
<text x="229.8" y="82.3">33</text>
<text x="41.8" y="87.4">1</text>
<text x="41.8" y="89.9">3</text>
<text x="50.7" y="87.4">2</text>
<text x="50.7" y="89.9">4</text>
<text x="78.7" y="87.4">1</text>
<text x="78.7" y="89.9">3</text>
<text x="87.6" y="87.4">2</text>
<text x="87.6" y="89.9">4</text>
<text x="194.9" y="84.8">2</text>
<text x="194.9" y="87.4">3</text>
<text x="194.9" y="89.9">4</text>
<text x="229.8" y="84.8">32</text>
<text x="229.8" y="87.4">31</text>
<text x="229.8" y="89.9">30</text>
<text x="41.8" y="92.5">5</text>
<text x="41.8" y="95">7</text>
<text x="50.7" y="92.5">6</text>
<text x="50.7" y="95">8</text>
<text x="78.7" y="92.5">5</text>
<text x="78.7" y="95">7</text>
<text x="87.6" y="92.5">6</text>
<text x="87.6" y="95">8</text>
<text x="194.9" y="92.5">5</text>
<text x="194.9" y="95">6</text>
<text x="229.8" y="92.5">29</text>
<text x="229.8" y="95">28</text>
<text x="194.9" y="97.5">7</text>
<text x="194.9" y="100.1">8</text>
<text x="229.8" y="97.5">27</text>
<text x="229.8" y="100.1">26</text>
<text x="194.3" y="105.2">10</text>
<text x="194.3" y="107.7">11</text>
<text x="194.9" y="102.6">9</text>
<text x="229.8" y="102.6">25</text>
<text x="229.8" y="105.2">24</text>
<text x="229.8" y="107.7">23</text>
<text x="177.7" y="112.8">1</text>
<text x="177.7" y="110.2">2</text>
<text x="200.4" y="114.3" transform="rotate(-90 200.4 114.3)">12</text>
<text x="202.9" y="114.3" transform="rotate(-90 202.9 114.3)">13</text>
<text x="205.5" y="114.3" transform="rotate(-90 205.5 114.3)">14</text>
<text x="208" y="114.3" transform="rotate(-90 208 114.3)">15</text>
<text x="210.6" y="114.3" transform="rotate(-90 210.6 114.3)">16</text>
<text x="213.1" y="114.3" transform="rotate(-90 213.1 114.3)">17</text>
<text x="215.6" y="114.3" transform="rotate(-90 215.6 114.3)">18</text>
<text x="218.2" y="114.3" transform="rotate(-90 218.2 114.3)">19</text>
<text x="220.7" y="114.3" transform="rotate(-90 220.7 114.3)">20</text>
<text x="223.3" y="114.3" transform="rotate(-90 223.3 114.3)">21</text>
<text x="225.8" y="114.3" transform="rotate(-90 225.8 114.3)">22</text>
<text x="193" y="124.2">1</text>
<text x="193" y="121.7">2</text>
</g>
<g font-size="1.7" fill="#0f0f0f">
<text x="212.2" y="123.1" transform="rotate(-90 212.2 123.1)">CLK</text>
<text x="214.7" y="122.8" transform="rotate(-90 214.7 122.8)">DAT</text>
<text x="217.3" y="124.4" transform="rotate(-90 217.3 124.4)">MCLR</text>
<text x="76.2" y="128.8">MCLR</text>
<text x="66.1" y="134.5" transform="rotate(-90 66.1 134.5)">CLK</text>
<text x="68.7" y="134.3" transform="rotate(-90 68.7 134.3)">DAT</text>
</g>
<g font-size="1.4" fill="#0f0f0f">
<text x="21.8" y="29.7">PWR_BUS</text>
<text x="21.9" y="54.7">GND_BUS</text>
<text x="206.2" y="68.6" transform="rotate(-90 206.2 68.6)">SDAT</text>
<text x="186.5" y="77.9">UART_TX</text>
<text x="208.8" y="72.4" transform="rotate(-90 208.8 72.4)">DATA_READY</text>
<text x="219.8" y="72.4" transform="rotate(-90 219.8 72.4)">SCLK</text>
<text x="186.1" y="83">UART_RX</text>
<text x="33.2" y="88.1">PWR_BUS</text>
<text x="53.3" y="88.1">UART_RX</text>
<text x="70" y="88.1">PWR_BUS</text>
<text x="90.2" y="88.1">UART_TX</text>
<text x="53.3" y="96.6">GND_BUS</text>
<text x="90.2" y="96.6">GND_BUS</text>
<text x="80" y="173.2">DATA_READY</text>
<text x="66.5" y="178.1" transform="rotate(-90 66.5 178.1)">SDAT</text>
<text x="69.1" y="178.3" transform="rotate(-90 69.1 178.3)">SCLK</text>
</g>
<g font-size="1.4" fill="#006464">
<text x="98.5" y="31.2">Schottky</text>
<text x="93.4" y="55.3">Schottky</text>
<text x="197.4" y="96">Vss</text>
<text x="226.4" y="96">Vdd</text>
<text x="226.6" y="93.4">Vss</text>
<text x="197.4" y="98.5">Vdd</text>
<text x="165.6" y="111.2">EXTRA_I/O</text>
<text x="180.9" y="123.2">EXTRA_I/O</text>
</g>
<g font-size="1.4" fill="#a90000">
<text x="56.9" y="127.6" transform="rotate(-90 56.9 127.6)">8</text>
<text x="59.4" y="127.6" transform="rotate(-90 59.4 127.6)">7</text>
<text x="62" y="127.6" transform="rotate(-90 62 127.6)">6</text>
<text x="64.5" y="127.6" transform="rotate(-90 64.5 127.6)">5</text>
<text x="67.1" y="127.6" transform="rotate(-90 67.1 127.6)">4</text>
<text x="69.6" y="127.6" transform="rotate(-90 69.6 127.6)">3</text>
<text x="72.1" y="127.6" transform="rotate(-90 72.1 127.6)">2</text>
<text x="74.7" y="127.6" transform="rotate(-90 74.7 127.6)">1</text>
</g>
<g font-size="1.3" fill="#006464">
<text x="110.1" y="18">PWR_FLAG</text>
<text x="76.7" y="23.5">Vin</text>
<text x="85.8" y="26.2" transform="rotate(-90 85.8 26.2)">GND</text>
<text x="71.6" y="47.7">Vin</text>
<text x="106.2" y="42.1">PWR_FLAG</text>
<text x="80.7" y="50.3" transform="rotate(-90 80.7 50.3)">GND</text>
</g>
<g font-size="1.3" fill="#a90000">
<text x="63.2" y="172" transform="rotate(-90 63.2 172)">1</text>
<text x="65.8" y="172" transform="rotate(-90 65.8 172)">2</text>
<text x="68.3" y="172" transform="rotate(-90 68.3 172)">3</text>
<text x="70.9" y="172" transform="rotate(-90 70.9 172)">4</text>
<text x="73.4" y="172" transform="rotate(-90 73.4 172)">5</text>
<text x="75.9" y="172" transform="rotate(-90 75.9 172)">6</text>
</g>
<g font-size="1.1">
<text x="74.2" y="31.6">(25V)</text>
<text x="114.8" y="30.4">(10V)</text>
<text x="53.1" y="50.9">(1.5A)</text>
<text x="207.5" y="50.9">(1/2W)</text>
<text x="68.8" y="54.2">(25V)</text>
<text x="110.7" y="54.5">(10V)</text>
<text x="216.4" y="57.8">(1/2W)</text>
<text x="220.4" y="64.9">(1/2W)</text>
<text x="194.8" y="72.8">(1/2W)</text>
<text x="230.6" y="76.3">(1/2W)</text>
<text x="184.2" y="98.4">(6.3V)</text>
<text x="238.8" y="96.1">(6.3V)</text>
<text x="230.1" y="121">(1/2W)</text>
<text x="61.7" y="184.8">(10V)</text>
</g>
<g font-size="1.1" fill="#006464">
<text x="197.4" y="83.2">RC7</text>
<text x="201.3" y="81.9" transform="rotate(-90 201.3 81.9)">RC6</text>
<text x="203.8" y="81.9" transform="rotate(-90 203.8 81.9)">RC5</text>
<text x="206.4" y="81.9" transform="rotate(-90 206.4 81.9)">RC4</text>
<text x="208.9" y="81.9" transform="rotate(-90 208.9 81.9)">RD3</text>
<text x="211.4" y="81.9" transform="rotate(-90 211.4 81.9)">RD2</text>
<text x="214" y="81.9" transform="rotate(-90 214 81.9)">RD1</text>
<text x="216.5" y="81.9" transform="rotate(-90 216.5 81.9)">RD0</text>
<text x="219.1" y="81.9" transform="rotate(-90 219.1 81.9)">RC3</text>
<text x="221.6" y="81.9" transform="rotate(-90 221.6 81.9)">RC2</text>
<text x="224.1" y="81.9" transform="rotate(-90 224.1 81.9)">RC1</text>
<text x="226.7" y="81.2" transform="rotate(-90 226.7 81.2)">NC</text>
<text x="227.4" y="83.2">NC</text>
<text x="197.4" y="85.7">RD4</text>
<text x="197.4" y="88.3">RD5</text>
<text x="226.7" y="85.7">RC0</text>
<text x="226.8" y="88.3">RA6</text>
<text x="197.4" y="90.8">RD6</text>
<text x="197.4" y="93.3">RD7</text>
<text x="226.8" y="90.8">RA7</text>
<text x="197.4" y="101">RB0</text>
<text x="226.8" y="98.4">RE2</text>
<text x="226.8" y="101">RE1</text>
<text x="197.4" y="103.5">RB1</text>
<text x="197.4" y="106">RB2</text>
<text x="226.8" y="103.5">RE0</text>
<text x="226.8" y="106">RA5</text>
<text x="197.4" y="108.6">RB3</text>
<text x="201.3" y="111.3" transform="rotate(-90 201.3 111.3)">NC</text>
<text x="203.8" y="111.3" transform="rotate(-90 203.8 111.3)">NC</text>
<text x="206.4" y="111.3" transform="rotate(-90 206.4 111.3)">RB4</text>
<text x="208.9" y="111.3" transform="rotate(-90 208.9 111.3)">RB5</text>
<text x="211.4" y="111.3" transform="rotate(-90 211.4 111.3)">ICSPCLK/RB6</text>
<text x="214" y="111.3" transform="rotate(-90 214 111.3)">ICSPDAT/RB7</text>
<text x="216.5" y="111.3" transform="rotate(-90 216.5 111.3)">Vpp/MCLR/RE3</text>
<text x="219.1" y="111.3" transform="rotate(-90 219.1 111.3)">RA0</text>
<text x="221.6" y="111.3" transform="rotate(-90 221.6 111.3)">RA1</text>
<text x="224.1" y="111.3" transform="rotate(-90 224.1 111.3)">RA2</text>
<text x="226.7" y="111.3" transform="rotate(-90 226.7 111.3)">RA3</text>
<text x="226.8" y="108.6">RA4</text>
<text x="57.8" y="125.2" transform="rotate(-90 57.8 125.2)">TTMS</text>
<text x="60.3" y="125.2" transform="rotate(-90 60.3 125.2)">TTDI</text>
<text x="62.9" y="125.2" transform="rotate(-90 62.9 125.2)">TAUX</text>
<text x="65.4" y="125.2" transform="rotate(-90 65.4 125.2)">PGC</text>
<text x="67.9" y="125.2" transform="rotate(-90 67.9 125.2)">PGD</text>
<text x="70.5" y="125.2" transform="rotate(-90 70.5 125.2)">GND</text>
<text x="73" y="125.2" transform="rotate(-90 73 125.2)">TVDD</text>
<text x="75.6" y="125.2" transform="rotate(-90 75.6 125.2)">TVPP</text>
<text x="64.1" y="169.7" transform="rotate(-90 64.1 169.7)">PWR</text>
<text x="66.7" y="169.7" transform="rotate(-90 66.7 169.7)">SDA</text>
<text x="69.2" y="169.7" transform="rotate(-90 69.2 169.7)">SCL</text>
<text x="71.7" y="169.7" transform="rotate(-90 71.7 169.7)">GND</text>
<text x="74.3" y="169.7" transform="rotate(-90 74.3 169.7)">Input</text>
<text x="76.8" y="169.7" transform="rotate(-90 76.8 169.7)">Output</text>
</g>
<g font-size="1" fill="#006464">
<text x="85.7" y="20.9">Feedback</text>
<text x="81.9" y="26.2" transform="rotate(-90 81.9 26.2)">ON/OFF</text>
<text x="87.2" y="24.7">Output</text>
<text x="80.7" y="45">Feedback</text>
<text x="76.8" y="50.3" transform="rotate(-90 76.8 50.3)">ON/OFF</text>
<text x="82.1" y="48.8">Output</text>
</g>
<g font-size=".4" fill="#006464">
<text x="88" y="26.2" transform="rotate(-90 88 26.2)">HS1</text>
<text x="90.5" y="26.2" transform="rotate(-90 90.5 26.2)">HS2</text>
<text x="82.9" y="50.3" transform="rotate(-90 82.9 50.3)">HS1</text>
<text x="85.5" y="50.3" transform="rotate(-90 85.5 50.3)">HS2</text>
</g>
</svg>
